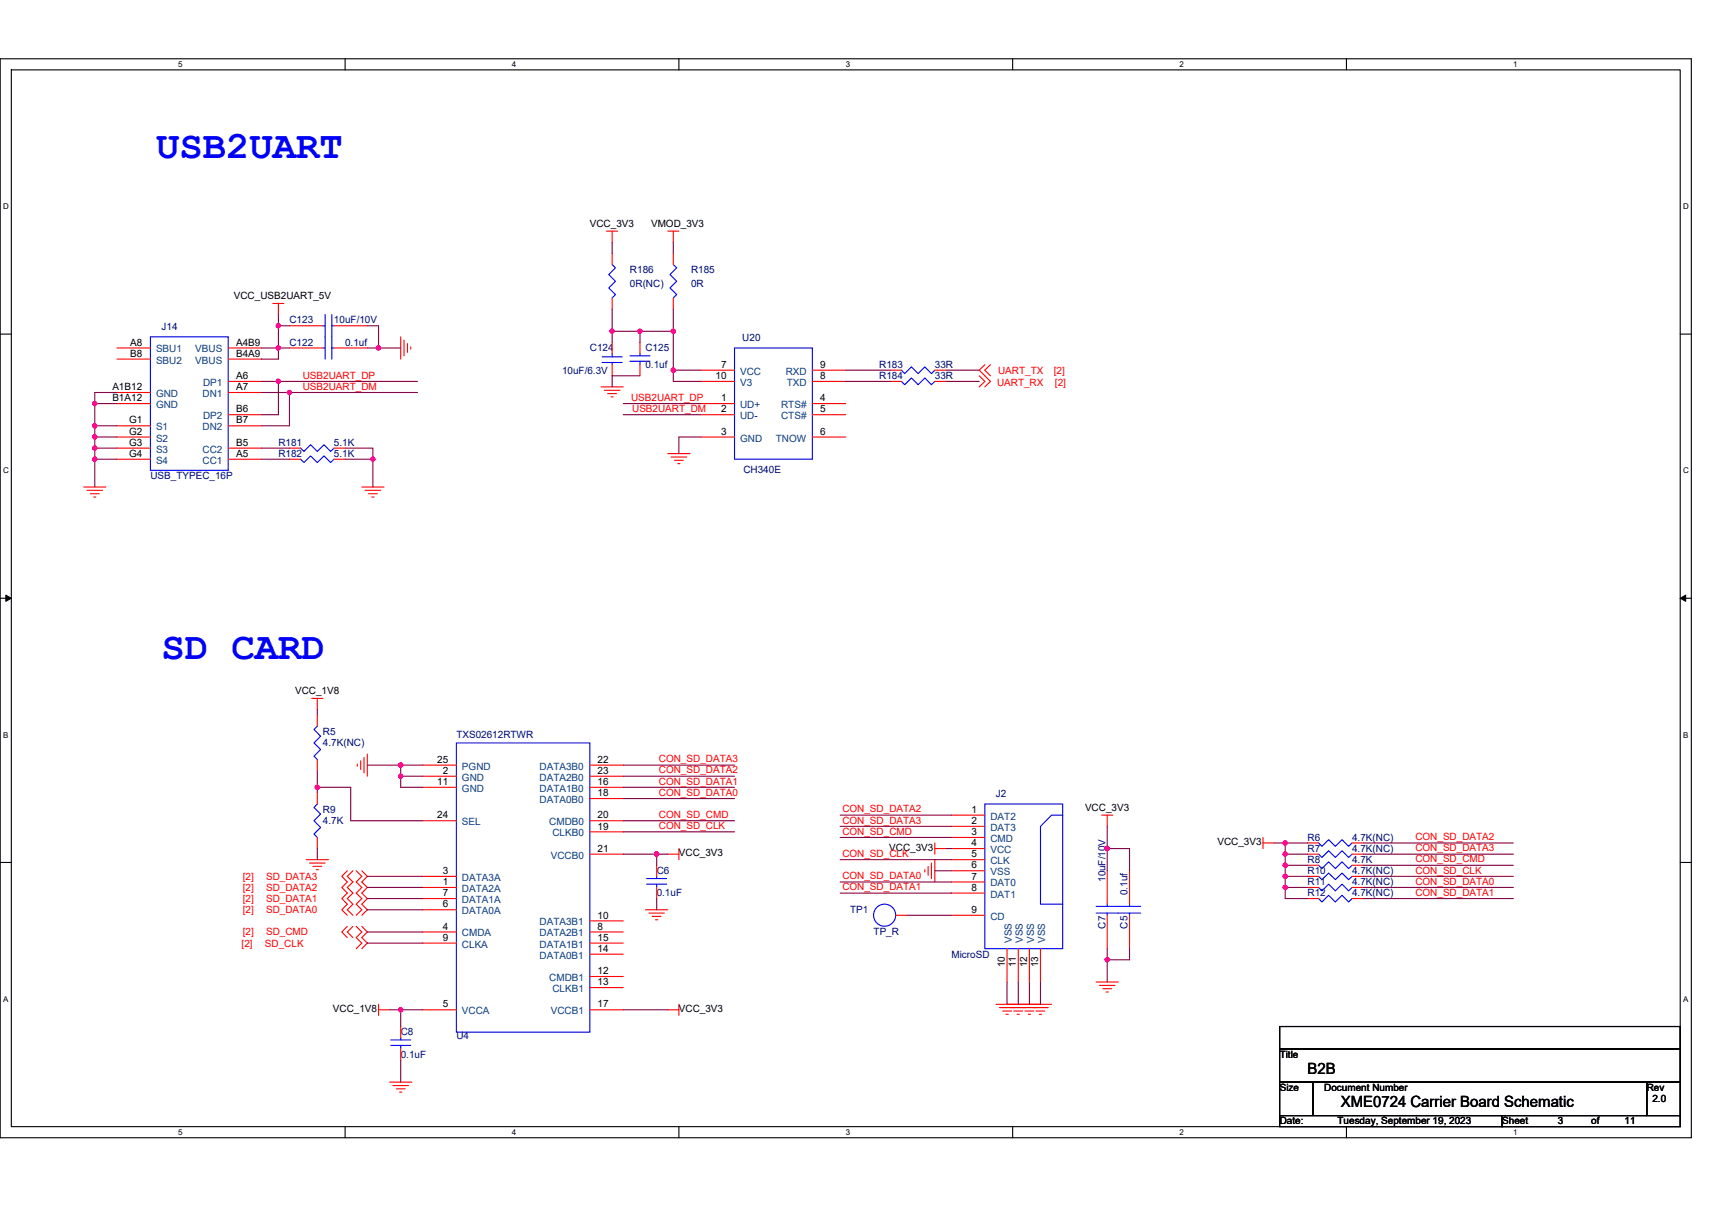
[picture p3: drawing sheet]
<svg xmlns="http://www.w3.org/2000/svg" width="297mm" height="210mm" viewBox="0 0 297 210" stroke-linecap="round" stroke-linejoin="round" font-family="sans-serif">
<path d="M0 10.2h293.5v187.2h-293.5zM2 12.1h289.5v183.4h-289.5z" fill="none" stroke="#000" stroke-width=".19"/>
<g fill="#fff">
<path d="M30.9 10.4h.8v1.6h-.8z"/>
<path d="M30.9 195.7h.8v1.6h-.8z"/>
</g>
<path d="M59.9 10.2v1.9M59.9 195.5v1.9" fill="none" stroke="#000" stroke-width=".19"/>
<g fill="#fff">
<path d="M88.8 10.4h.8v1.6h-.8z"/>
<path d="M88.8 195.7h.8v1.6h-.8z"/>
</g>
<path d="M117.8 10.2v1.9M117.8 195.5v1.9" fill="none" stroke="#000" stroke-width=".19"/>
<g fill="#fff">
<path d="M146.7 10.4h.8v1.6h-.8z"/>
<path d="M146.7 195.7h.8v1.6h-.8z"/>
</g>
<path d="M175.7 10.2v1.9M175.7 195.5v1.9" fill="none" stroke="#000" stroke-width=".19"/>
<g fill="#fff">
<path d="M204.7 10.4h.7v1.6h-.7z"/>
<path d="M204.7 195.7h.7v1.6h-.7z"/>
</g>
<path d="M233.6 10.2v1.9M233.6 195.5v1.9" fill="none" stroke="#000" stroke-width=".19"/>
<g fill="#fff">
<path d="M262.6 10.4h.7v1.6h-.7z"/>
<path d="M262.6 195.7h.7v1.6h-.7z"/>
<path d="M.5 35.1h1v1.5h-1z"/>
<path d="M292 35.1h1v1.5h-1z"/>
<path d="M.5 80.9h1v1.5h-1z"/>
<path d="M292 80.9h1v1.5h-1z"/>
</g>
<path d="M0 58h2M291.5 58h2" fill="none" stroke="#000" stroke-width=".19"/>
<g fill="#fff">
<path d="M.5 126.7h.9v1.6h-.9z"/>
<path d="M292 126.7h.9v1.6h-.9z"/>
</g>
<path d="M0 103.8h2M291.5 103.8h2" fill="none" stroke="#000" stroke-width=".19"/>
<path d="M1 103.3l1 .5-1 .6zM291.5 103.8l1-.5v1.1z" fill="#000" stroke="#000" stroke-width=".17"/>
<g fill="#fff">
<path d="M.5 172.6h.9v1.5h-.9z"/>
<path d="M292 172.6h.9v1.5h-.9z"/>
</g>
<path d="M0 149.7h2M291.5 149.7h2M222 178.1h69.5v3.9h-69.5zM222 182h69.5v5.8h-69.5zM222 187.8h5.8v5.8h-5.8zM222 193.6h38.6v1.9h-38.6zM227.8 187.8h57.9v5.8h-57.9zM260.6 193.6h30.9v1.9h-30.9zM285.7 187.8h5.8v5.8h-5.8z" fill="none" stroke="#000" stroke-width=".19"/>
<g fill="none" stroke="#f00" stroke-width=".19">
<path d="M47.3 52.7h2M48.3 52.7v1.9M50.2 56.5h5.8M58 56.5h5.7M69.5 58.5v3.8M70.1 59v2.7M70.7 59.6v1.6M105.2 40.1h2M106.2 40.1v2M106.2 59.4v2M106.2 44v1.9M106.2 51.7v1.9"/>
<path d="M111 59.4v2M115.9 40.1h1.9M116.8 40.1v2M116.8 44v1.9M116.8 51.7v1.9M20.3 68.1h5.8M20.3 60.4h5.8M20.3 70h5.8M20.3 62.3h5.8M20.3 73.9h5.8M20.3 75.8h5.8M20.3 77.8h5.8"/>
<path d="M20.3 79.7h5.8M39.6 60.4h5.8M39.6 79.7h5.8M39.6 66.2h5.8M39.6 68.1h5.8M39.6 62.3h5.8M39.6 77.8h5.8M39.6 72h5.8M39.6 73.9h5.8M50.2 60.4h5.8M50.2 77.8h2M50.2 79.7h2"/>
<path d="M58 77.8h1.9M58 79.7h1.9M58 60.4h5.7M71.3 60.2v.4M104.3 67.1h3.8M104.9 67.7h2.7M105.4 68.3h1.6M106 68.9h.4M106.2 63.3v1.9M111 63.3v1.9M115.9 78.7h3.8M116.4 79.3h2.7"/>
<path d="M117 79.9h1.6M121.6 75.8h5.8M121.6 66.2h5.8M121.6 70h5.8M121.6 72h5.8M121.6 64.2h5.8M140.9 66.2h5.8M140.9 64.2h5.8M140.9 72h5.8M140.9 70h5.8M140.9 75.8h5.8M154.5 64.2h1.9"/>
<path d="M154.5 66.2h1.9M162.2 64.2h1.9M162.2 66.2h1.9M169.9 65.2l1 1-1 .9M170.9 63.3l-1 .9 1.9 2-.9 .9M171.8 63.3l-.9 .9 .9 1M14.5 84.5h3.9M15.1 85.1h2.7M15.7 85.7h1.5M16.3 86.3h.3M62.8 84.5h3.8M63.3 85.1h2.8"/>
<path d="M63.9 85.7h1.6M64.5 86.3h.4M117.6 80.5h.4M54.1 121.2h1.9M55.1 121.2v1.9M55.1 137.6v1.9M55.1 131.8v2M55.1 124.1v1.9M62 132.6v.4M62.6 132v1.5M63.2 131.4v2.7M63.7 130.9v3.8"/>
<path d="M73.4 134.7h5.8M73.4 136.6h5.8M73.4 132.8h5.8M102.3 136.6h5.8M102.3 138.6h5.8M102.3 132.8h5.8M102.3 134.7h5.8M53.1 149.2h3.9M53.7 149.8h2.7M54.3 150.3h1.5M54.9 150.9h.3M55.1 145.3v2"/>
<path d="M60.3 151.1l-1 1 1 1-1 .9 1 1-1 .9 1 1-1 1 1 .9M61.2 151.1l-.9 1 .9 1-.9 .9 .9 1-.9 .9 .9 1-.9 1 .9 .9M61.8 151.1l1 1-1 1 1 .9-1 1 1 .9-1 1 1 1-1 .9M62.8 151.1l.9 1-.9 1 .9 .9-.9 1 .9 .9-.9 1 .9 1-.9 .9M73.4 154h5.8M73.4 152.1h5.8M73.4 157.9h5.8M73.4 155.9h5.8M73.4 142.4h5.8M102.3 159.8h5.8M102.3 144.4h5.8M102.3 142.4h5.8"/>
<path d="M102.3 148.2h5.8M112 157.9h3.9M112.6 158.5h2.7M113.2 159h1.5M113.7 159.6h.4M113.9 150.2v1.9M113.9 154v1.9M115.9 148.2h1.9M117.8 147.3v1.9M155.4 158.8h2M160.5 150.9v.4M161 150.3v1.6"/>
<path d="M161.6 149.8v2.7M162.2 147.3h1.9M162.2 146.3v1.9M162.2 149.2v3.9M165.1 141.5h5.8M165.1 143.4h5.8M165.1 145.3h5.8M165.1 147.3h5.8M165.1 149.2h5.8M165.1 151.1h5.8M165.1 153.1h5.8M165.1 155h5.8"/>
<path d="M165.1 158.8h5.8M191.2 141.5h1.9M192.1 141.5v1.9M192.1 158.8v5.8M192.1 151.1v5.8M196 158.8v5.8M196 151.1v5.8M219.1 146.3h2M219.1 145.3v2M226.9 146.3h1.9M226.9 148.2h1.9M226.9 150.2h1.9"/>
<path d="M226.9 152.1h1.9M226.9 154h1.9M226.9 155.9h1.9M234.6 146.3h1.9M234.6 148.2h1.9M234.6 150.2h1.9M234.6 152.1h1.9M234.6 154h1.9M234.6 155.9h1.9M60.3 160.8l-1 .9 1 1M61.2 160.8l-.9 .9 .9 1M61.8 160.8l1 .9-1 1 1 1-1 .9"/>
<path d="M62.8 160.8l.9 .9-.9 1 .9 1-.9 .9M65.7 175.2h1.9M65.7 174.3v1.9M69.5 178.1v2M73.4 161.7h5.8M73.4 175.2h5.8M73.4 163.7h5.8M102.3 161.7h5.8M102.3 169.5h5.8M102.3 171.4h5.8M102.3 165.6h5.8M102.3 163.7h5.8"/>
<path d="M102.3 175.2h5.8M115.9 175.2h1.9M117.8 174.3v1.9M173.4 174.9h2.7M174 175.5h1.5M174.5 176h.4M174.7 164.6v5.8M174.7 174.3h7.8M175.3 174.9h2.7M175.9 175.5h1.5M176.5 176h.4M176.7 164.6v5.8"/>
<path d="M177.2 174.9h2.8M177.8 175.5h1.6M178.4 176h.4M178.6 164.6v5.8M179.2 174.9h2.7M179.8 175.5h1.5M180.3 176h.4M180.5 164.6v5.8M180.5 174.3h-7.7M190.2 170.4h3.8M190.8 171h2.7M191.3 171.6h1.6"/>
<path d="M191.9 172.1h.4M67.6 187.8h3.9M68.2 188.4h2.7M68.8 189h1.5M69.3 189.5h.4M69.5 182v1.9"/>
</g>
<g fill="none" stroke="#00f" stroke-width=".19">
<path d="M26.1 58.5h13.5v23.1h-13.5zM56 56.5h.4M56.4 54.6v7.7M57.6 54.6v7.7M57.6 56.5h.4M106.2 45.9l.6 .6-1.2 1.1 1.2 1.2-1.2 1.2 1.2 1.1-.6 .6M116.8 45.9l.6 .6-1.2 1.1 1.2 1.2-1.2 1.2 1.2 1.1-.6 .6M52.2 77.8l.5 .5 1.2-1.1 1.2 1.1 1.1-1.1 1.2 1.1 .6-.5M52.2 79.7l.5 .6 1.2-1.2 1.2 1.2 1.1-1.2 1.2 1.2 .6-.6M56 60.4h.4M57.6 60.4h.4M104.5 61.9h3.4"/>
<path d="M104.5 62.9h3.4M106.2 62.9v.4M106.2 61.4v.5M109.3 62.7h3.5M109.3 61.7h3.5M111 61.4v.3M111 62.7v.6M127.4 60.4h13.5v19.3h-13.5zM156.4 64.2l.6 .6 1.1-1.1 1.2 1.1 1.2-1.1 1.1 1.1 .6-.6M156.4 66.2l.6 .6 1.1-1.2 1.2 1.2 1.2-1.2 1.1 1.2 .6-.6M55.1 139.5l-.6 .6 1.1 1.2-1.1 1.1 1.1 1.2-1.1 1.1 .6 .6M55.1 126l-.6 .6 1.1 1.2-1.1 1.1 1.1 1.2-1.1 1.1 .6 .6"/>
<path d="M79.2 128.9h23.1v50.2h-23.1zM170.9 139.5h13.5v25.1h-13.5zM112.2 153.4h3.5M112.2 152.5h3.5M113.9 152.1v.4M113.9 153.4v.6M184.4 141.5h-1.9l-2 1.9v13.5h3.9M190.2 158.5h7.7M190.2 157.3h7.7M192.1 158.5v.3M192.1 156.9v.4M196 158.5v.3"/>
<path d="M196 156.9v.4M228.8 146.3l.6 .6 1.1-1.2 1.2 1.2 1.2-1.2 1.1 1.2 .6-.6M228.8 148.2l.6 .6 1.1-1.2 1.2 1.2 1.2-1.2 1.1 1.2 .6-.6M228.8 150.2l.6 .5 1.1-1.1 1.2 1.1 1.2-1.1 1.1 1.1 .6-.5M228.8 152.1l.6 .6 1.1-1.2 1.2 1.2 1.2-1.2 1.1 1.2 .6-.6M228.8 154l.6 .6 1.1-1.2 1.2 1.2 1.2-1.2 1.1 1.2 .6-.6M228.8 155.9l.6 .6 1.1-1.1 1.2 1.1 1.2-1.1 1.1 1.1 .6-.6M67.8 181.4h3.5M67.8 180.5h3.5M69.5 180.1v.4M69.5 181.4v.6"/>
<circle cx="153.5" cy="158.8" r="1.92"/>
</g>
<g fill="none" stroke="#800040" stroke-width=".19">
<path d="M48.3 54.6v1.9h1.9M48.3 56.5v3.9h1.9M63.7 56.5h2v3.9M106.2 57.5h4.8M106.2 57.5v1.9M106.2 42.1v1.9M106.2 53.6v3.9M111 57.5v1.9M111 57.5h5.8M116.8 57.5v6.7h4.8M116.8 42.1v1.9M116.8 53.6v3.9"/>
<path d="M16.4 79.7v4.8M16.4 70h3.9M16.4 79.7h3.9M16.4 77.8h3.9M16.4 75.8h3.9M16.4 73.9h3.9M16.4 77.8v1.9M16.4 73.9v3.9M20.3 68.1h-3.9v5.8M45.4 66.2h2.9M45.4 79.7h4.8M45.4 77.8h4.8"/>
<path d="M45.4 68.1h4.8M45.4 60.4h2.9v1.9h-2.9M48.3 66.2v5.8h-2.9M48.3 66.2h24.1M50.2 68.1h22.2M50.2 68.1v5.8h-4.8M59.9 79.7h4.8M59.9 77.8h4.8v1.9M63.7 60.4h2M64.7 79.7v4.8M65.7 60.4h3.8M108.1 72h13.5"/>
<path d="M108.1 70h13.5M111 65.2h-4.8v1.9M116.8 64.2v2h4.8M121.6 75.8h-3.8v2.9M146.7 66.2h7.8M146.7 64.2h7.8M164.1 64.2h5.8M164.1 66.2h5.8M55.1 136.6v1M55.1 123.1v1M55.1 133.8v2.8M55.1 136.6h5.8v5.8h12.5"/>
<path d="M63.7 132.8h5.8M69.5 132.8h3.9M69.5 134.7h3.9M69.5 134.7v1.9h3.9M69.5 132.8v1.9M108.1 132.8h19.3M108.1 134.7h19.3M108.1 138.6h19.3M108.1 136.6h19.3M55.1 147.3v1.9M63.7 152.1h9.7M63.7 157.9h9.7"/>
<path d="M63.7 154h9.7M63.7 155.9h9.7M108.1 142.4h19.3M108.1 144.4h19.3M108.1 148.2h5.8M113.9 155.9v2M115.9 148.2h-2v2M145.8 145.3h19.3M145.8 143.4h19.3M145.8 155h19.3M145.8 153.1h19.3M145.8 141.5h19.3"/>
<path d="M145.8 149.2h19.3M157.4 158.8h7.7M162.2 151.1h2.9M164.1 147.3h1M192.1 143.4v7.7M192.1 147.3h3.9v3.8M221.1 146.3h1.9M223 146.3h3.9M223 152.1h3.9M223 150.2h3.9M223 148.2h3.9M223 150.2v1.9"/>
<path d="M223 154h3.9M223 148.2v2M223 146.3v1.9M223 154v1.9h3.9M223 152.1v1.9M236.5 154h26.1M236.5 152.1h26.1M236.5 146.3h26.1M236.5 150.2h26.1M236.5 148.2h26.1M236.5 155.9h26.1M63.7 161.7h9.7"/>
<path d="M63.7 163.7h9.7M67.6 175.2h1.9M69.5 175.2v2.9M69.5 175.2h3.9M108.1 175.2h7.8M174.7 170.4v3.9M176.7 170.4v3.9M178.6 170.4v3.9M180.5 170.4v3.9M192.1 164.6v2M192.1 166.6v3.8M196 164.6v2h-3.9"/>
<path d="M69.5 183.9v3.9"/>
</g>
<g fill="#f0f" stroke="#f0f" stroke-width=".19">
<circle cx="192.1" cy="166.5" r=".38"/>
<circle cx="192.1" cy="147.2" r=".38"/>
<circle cx="223" cy="148.2" r=".38"/>
<circle cx="223" cy="146.3" r=".38"/>
<circle cx="223" cy="150.1" r=".38"/>
<circle cx="223" cy="154" r=".38"/>
<circle cx="223" cy="152.1" r=".38"/>
<circle cx="113.9" cy="148.2" r=".38"/>
<circle cx="69.5" cy="134.7" r=".38"/>
<circle cx="69.5" cy="132.8" r=".38"/>
<circle cx="55" cy="136.6" r=".38"/>
<circle cx="69.5" cy="175.2" r=".38"/>
<circle cx="116.8" cy="64.2" r=".38"/>
<circle cx="116.8" cy="57.5" r=".38"/>
<circle cx="106.2" cy="57.5" r=".38"/>
<circle cx="111" cy="57.5" r=".38"/>
<circle cx="65.7" cy="60.4" r=".38"/>
<circle cx="48.3" cy="60.4" r=".38"/>
<circle cx="48.3" cy="56.5" r=".38"/>
<circle cx="16.4" cy="70" r=".38"/>
<circle cx="64.7" cy="79.7" r=".38"/>
<circle cx="50.2" cy="68.1" r=".38"/>
<circle cx="48.3" cy="66.2" r=".38"/>
<circle cx="16.4" cy="79.7" r=".38"/>
<circle cx="16.4" cy="77.8" r=".38"/>
<circle cx="16.4" cy="75.8" r=".38"/>
<circle cx="16.4" cy="73.9" r=".38"/>
</g>
<g font-size="6.8" fill="#00f">
<text x="27.1" y="27.4">USB2UART</text>
<text x="28" y="114.3">SD CARD</text>
</g>
<g font-size="2.7">
<text x="226.9" y="186.3">B2B</text>
<text x="232.6" y="192.1">XME0724 Carrier Board Schematic</text>
</g>
<g font-size="1.7">
<text x="102.3" y="39.3">VCC_3V3</text>
<text x="113" y="39.3">VMOD_3V3</text>
<text x="40.6" y="51.9">VCC_USB2UART_5V</text>
<text x="22.6" y="60">A8</text>
<text x="41" y="60">A4B9</text>
<text x="22.6" y="61.9">B8</text>
<text x="41" y="61.9">B4A9</text>
<text x="41" y="65.8">A6</text>
<text x="124.1" y="65.8">10</text>
<text x="125.1" y="63.8">7</text>
<text x="142.3" y="65.8">8</text>
<text x="142.3" y="63.8">9</text>
<text x="19.5" y="67.7">A1B12</text>
<text x="19.5" y="69.6">B1A12</text>
<text x="41" y="67.7">A7</text>
<text x="41" y="71.6">B6</text>
<text x="125.1" y="69.6">1</text>
<text x="125.1" y="71.6">2</text>
<text x="142.3" y="71.6">5</text>
<text x="142.3" y="69.6">4</text>
<text x="22.4" y="73.5">G1</text>
<text x="22.4" y="75.4">G2</text>
<text x="22.4" y="77.4">G3</text>
<text x="41" y="77.4">B5</text>
<text x="41" y="73.5">B7</text>
<text x="125.1" y="75.4">3</text>
<text x="142.3" y="75.4">6</text>
<text x="22.4" y="79.3">G4</text>
<text x="41" y="79.3">A5</text>
<text x="51.2" y="120.4">VCC_1V8</text>
<text x="75.9" y="136.2">11</text>
<text x="75.9" y="132.4">25</text>
<text x="76.9" y="134.3">2</text>
<text x="103.7" y="136.2">16</text>
<text x="103.7" y="132.4">22</text>
<text x="103.7" y="134.3">23</text>
<text x="75.9" y="142">24</text>
<text x="103.7" y="142">20</text>
<text x="103.7" y="144">19</text>
<text x="103.7" y="138.2">18</text>
<text x="168.5" y="141.1">1</text>
<text x="168.5" y="143">2</text>
<text x="188.3" y="140.7">VCC_3V3</text>
<text x="103.7" y="147.8">21</text>
<text x="117.8" y="148.6">VCC_3V3</text>
<text x="154.3" y="147.6">VCC_3V3</text>
<text x="168.5" y="144.9">3</text>
<text x="168.5" y="146.9">4</text>
<text x="168.5" y="148.8">5</text>
<text x="211.2" y="146.7">VCC_3V3</text>
<text x="76.9" y="153.6">1</text>
<text x="76.9" y="151.7">3</text>
<text x="76.9" y="155.5">7</text>
<text x="168.5" y="150.7">6</text>
<text x="168.5" y="152.7">7</text>
<text x="168.5" y="154.6">8</text>
<text x="76.9" y="161.3">4</text>
<text x="76.9" y="157.5">6</text>
<text x="103.7" y="161.3">8</text>
<text x="103.7" y="159.4">10</text>
<text x="168.5" y="158.4">9</text>
<text x="76.9" y="163.3">9</text>
<text x="103.7" y="165.2">14</text>
<text x="103.7" y="163.3">15</text>
<text x="174.3" y="167.9" transform="rotate(-90 174.3 167.9)">10</text>
<text x="176.3" y="167.9" transform="rotate(-90 176.3 167.9)">11</text>
<text x="178.2" y="167.9" transform="rotate(-90 178.2 167.9)">12</text>
<text x="180.1" y="167.9" transform="rotate(-90 180.1 167.9)">13</text>
<text x="103.7" y="169.1">12</text>
<text x="103.7" y="171">13</text>
<text x="57.8" y="175.6">VCC_1V8</text>
<text x="76.9" y="174.8">5</text>
<text x="103.7" y="174.8">17</text>
<text x="117.8" y="175.6">VCC_3V3</text>
<text x="222" y="183.6">Title</text>
<text x="222" y="189.3">Size</text>
<text x="229.8" y="189.3">Document Number</text>
<text x="285.7" y="189.3">Rev</text>
<text x="286.7" y="191.3">2.0</text>
<text x="222" y="195.1">Date:</text>
<text x="232.1" y="195.1">Tuesday, September 19, 2023</text>
<text x="260.6" y="195.1">Sheet</text>
<text x="270.3" y="195.1">3</text>
<text x="276.1" y="195.1">of</text>
<text x="281.9" y="195.1">11</text>
</g>
<g font-size="1.7" fill="#000080">
<text x="109.3" y="47.5">R186</text>
<text x="119.9" y="47.5">R185</text>
<text x="109.3" y="49.8">0R(NC)</text>
<text x="119.9" y="49.8">0R</text>
<text x="28" y="57.3">J14</text>
<text x="50.2" y="56.1">C123</text>
<text x="57.9" y="56.1">10uF/10V</text>
<text x="128.8" y="59.2">U20</text>
<text x="50.2" y="60">C122</text>
<text x="59.9" y="60">0.1uf</text>
<text x="97.5" y="64.8">10uF/6.3V</text>
<text x="102.3" y="61">C124</text>
<text x="112" y="61">C125</text>
<text x="112" y="63.9">0.1uf</text>
<text x="152.5" y="63.9">R183</text>
<text x="152.5" y="65.8">R184</text>
<text x="162.2" y="63.9">33R</text>
<text x="162.2" y="65.8">33R</text>
<text x="48.3" y="77.4">R181</text>
<text x="57.9" y="77.4">5.1K</text>
<text x="26.1" y="83.2">USB_TYPEC_16P</text>
<text x="48.3" y="79.3">R182</text>
<text x="57.9" y="79.3">5.1K</text>
<text x="129" y="82">CH340E</text>
<text x="56" y="127.6">R5</text>
<text x="56" y="129.5">4.7K(NC)</text>
<text x="79.2" y="128.1">TXS02612RTWR</text>
<text x="56" y="141.1">R9</text>
<text x="56" y="143">4.7K</text>
<text x="172.8" y="138.4">J2</text>
<text x="226.9" y="145.9">R6</text>
<text x="226.9" y="147.8">R7</text>
<text x="226.9" y="149.8">R8</text>
<text x="234.6" y="145.9">4.7K(NC)</text>
<text x="234.6" y="147.8">4.7K(NC)</text>
<text x="234.6" y="149.8">4.7K</text>
<text x="113.9" y="151.7">C6</text>
<text x="113.9" y="155.6">0.1uF</text>
<text x="191.8" y="153.1" transform="rotate(-90 191.8 153.1)">10uF/10V</text>
<text x="195.6" y="155.4" transform="rotate(-90 195.6 155.4)">0.1uf</text>
<text x="226.9" y="151.7">R10</text>
<text x="226.9" y="153.6">R11</text>
<text x="226.9" y="155.6">R12</text>
<text x="234.6" y="151.7">4.7K(NC)</text>
<text x="234.6" y="153.6">4.7K(NC)</text>
<text x="234.6" y="155.6">4.7K(NC)</text>
<text x="147.5" y="158.5">TP1</text>
<text x="191.8" y="161.2" transform="rotate(-90 191.8 161.2)">C7</text>
<text x="195.6" y="161.2" transform="rotate(-90 195.6 161.2)">C5</text>
<text x="151.6" y="162.3">TP_R</text>
<text x="165.1" y="166.2">MicroSD</text>
<text x="69.5" y="179.7">C8</text>
<text x="69.5" y="183.6">0.1uF</text>
<text x="79.2" y="180.3">U4</text>
</g>
<g font-size="1.7" fill="#004080">
<text x="27.1" y="61.2">SBU1</text>
<text x="27.1" y="63.1">SBU2</text>
<text x="33.9" y="61.2">VBUS</text>
<text x="33.9" y="63.1">VBUS</text>
<text x="128.4" y="65">VCC</text>
<text x="136.3" y="65">RXD</text>
<text x="27.1" y="68.9">GND</text>
<text x="27.1" y="70.8">GND</text>
<text x="35.2" y="68.9">DN1</text>
<text x="35.2" y="67">DP1</text>
<text x="128.4" y="67">V3</text>
<text x="128.4" y="70.8">UD+</text>
<text x="135.5" y="70.8">RTS#</text>
<text x="136.5" y="67">TXD</text>
<text x="27.1" y="74.7">S1</text>
<text x="27.1" y="76.6">S2</text>
<text x="35.2" y="74.7">DN2</text>
<text x="35.2" y="72.7">DP2</text>
<text x="128.4" y="76.6">GND</text>
<text x="128.4" y="72.7">UD-</text>
<text x="134.6" y="76.6">TNOW</text>
<text x="135.5" y="72.7">CTS#</text>
<text x="27.1" y="78.5">S3</text>
<text x="27.1" y="80.5">S4</text>
<text x="35.2" y="80.5">CC1</text>
<text x="35.2" y="78.5">CC2</text>
<text x="80.2" y="135.5">GND</text>
<text x="80.2" y="137.4">GND</text>
<text x="80.2" y="133.6">PGND</text>
<text x="93.6" y="137.4">DATA1B0</text>
<text x="93.6" y="133.6">DATA3B0</text>
<text x="93.6" y="135.5">DATA2B0</text>
<text x="80.2" y="143.2">SEL</text>
<text x="93.6" y="139.4">DATA0B0</text>
<text x="95.3" y="143.2">CMDB0</text>
<text x="171.8" y="142.2">DAT2</text>
<text x="95.6" y="149">VCCB0</text>
<text x="95.8" y="145.1">CLKB0</text>
<text x="171.8" y="144.2">DAT3</text>
<text x="171.8" y="146.1">CMD</text>
<text x="171.8" y="148">VCC</text>
<text x="171.8" y="150">CLK</text>
<text x="80.2" y="154.8">DATA2A</text>
<text x="80.2" y="152.9">DATA3A</text>
<text x="171.8" y="151.9">VSS</text>
<text x="171.8" y="153.8">DAT0</text>
<text x="171.8" y="155.8">DAT1</text>
<text x="80.2" y="158.7">DATA0A</text>
<text x="80.2" y="156.7">DATA1A</text>
<text x="93.6" y="160.6">DATA3B1</text>
<text x="171.8" y="159.6">CD</text>
<text x="80.2" y="162.5">CMDA</text>
<text x="80.2" y="164.4">CLKA</text>
<text x="93.6" y="162.5">DATA2B1</text>
<text x="93.6" y="166.4">DATA0B1</text>
<text x="93.6" y="164.4">DATA1B1</text>
<text x="175.5" y="163.7" transform="rotate(-90 175.5 163.7)">VSS</text>
<text x="177.5" y="163.7" transform="rotate(-90 177.5 163.7)">VSS</text>
<text x="179.4" y="163.7" transform="rotate(-90 179.4 163.7)">VSS</text>
<text x="181.3" y="163.7" transform="rotate(-90 181.3 163.7)">VSS</text>
<text x="95.3" y="170.2">CMDB1</text>
<text x="95.8" y="172.2">CLKB1</text>
<text x="80.2" y="176">VCCA</text>
<text x="95.6" y="176">VCCB1</text>
</g>
<g font-size="1.7" fill="#f00">
<text x="52.5" y="65.7">USB2UART_DP</text>
<text x="173.2" y="64.8">UART_TX</text>
<text x="182.8" y="64.8">[2]</text>
<text x="52.5" y="67.6">USB2UART_DM</text>
<text x="109.5" y="69.6">USB2UART_DP</text>
<text x="109.7" y="71.5">USB2UART_DM</text>
<text x="173" y="67">UART_RX</text>
<text x="183" y="67">[2]</text>
<text x="114.3" y="132.3">CON_SD_DATA3</text>
<text x="114.3" y="134.2">CON_SD_DATA2</text>
<text x="114.3" y="136.1">CON_SD_DATA1</text>
<text x="114.3" y="141.9">CON_SD_CMD</text>
<text x="114.3" y="143.9">CON_SD_CLK</text>
<text x="114.3" y="138.1">CON_SD_DATA0</text>
<text x="146.2" y="142.9">CON_SD_DATA3</text>
<text x="146.2" y="141">CON_SD_DATA2</text>
<text x="146.2" y="144.8">CON_SD_CMD</text>
<text x="146.2" y="148.7">CON_SD_CLK</text>
<text x="245.6" y="145.8">CON_SD_DATA2</text>
<text x="245.6" y="149.7">CON_SD_CMD</text>
<text x="245.6" y="147.7">CON_SD_DATA3</text>
<text x="42.1" y="154.6">[2]</text>
<text x="42.1" y="152.7">[2]</text>
<text x="46.2" y="154.6">SD_DATA2</text>
<text x="46.2" y="152.7">SD_DATA3</text>
<text x="146.2" y="154.5">CON_SD_DATA1</text>
<text x="146.2" y="152.6">CON_SD_DATA0</text>
<text x="245.6" y="153.5">CON_SD_DATA0</text>
<text x="245.6" y="151.6">CON_SD_CLK</text>
<text x="245.6" y="155.4">CON_SD_DATA1</text>
<text x="42.1" y="156.5">[2]</text>
<text x="42.1" y="158.5">[2]</text>
<text x="46.2" y="156.5">SD_DATA1</text>
<text x="46.2" y="158.5">SD_DATA0</text>
<text x="41.9" y="164.3">[2]</text>
<text x="42.1" y="162.3">[2]</text>
<text x="46" y="164.3">SD_CLK</text>
<text x="46.2" y="162.3">SD_CMD</text>
</g>
<g font-size="1.4">
<text x="30.9" y="11.7">5</text>
<text x="88.8" y="11.7">4</text>
<text x="146.7" y="11.7">3</text>
<text x="204.7" y="11.7">2</text>
<text x="262.6" y="11.7">1</text>
<text x=".5" y="36.3">D</text>
<text x="292" y="36.3">D</text>
<text x=".5" y="82.1">C</text>
<text x="292" y="82.1">C</text>
<text x=".5" y="128">B</text>
<text x="292" y="128">B</text>
<text x=".5" y="173.8">A</text>
<text x="292" y="173.8">A</text>
<text x="30.9" y="197">5</text>
<text x="88.8" y="197">4</text>
<text x="146.7" y="197">3</text>
<text x="204.7" y="197">2</text>
<text x="262.6" y="197">1</text>
</g>
</svg>
